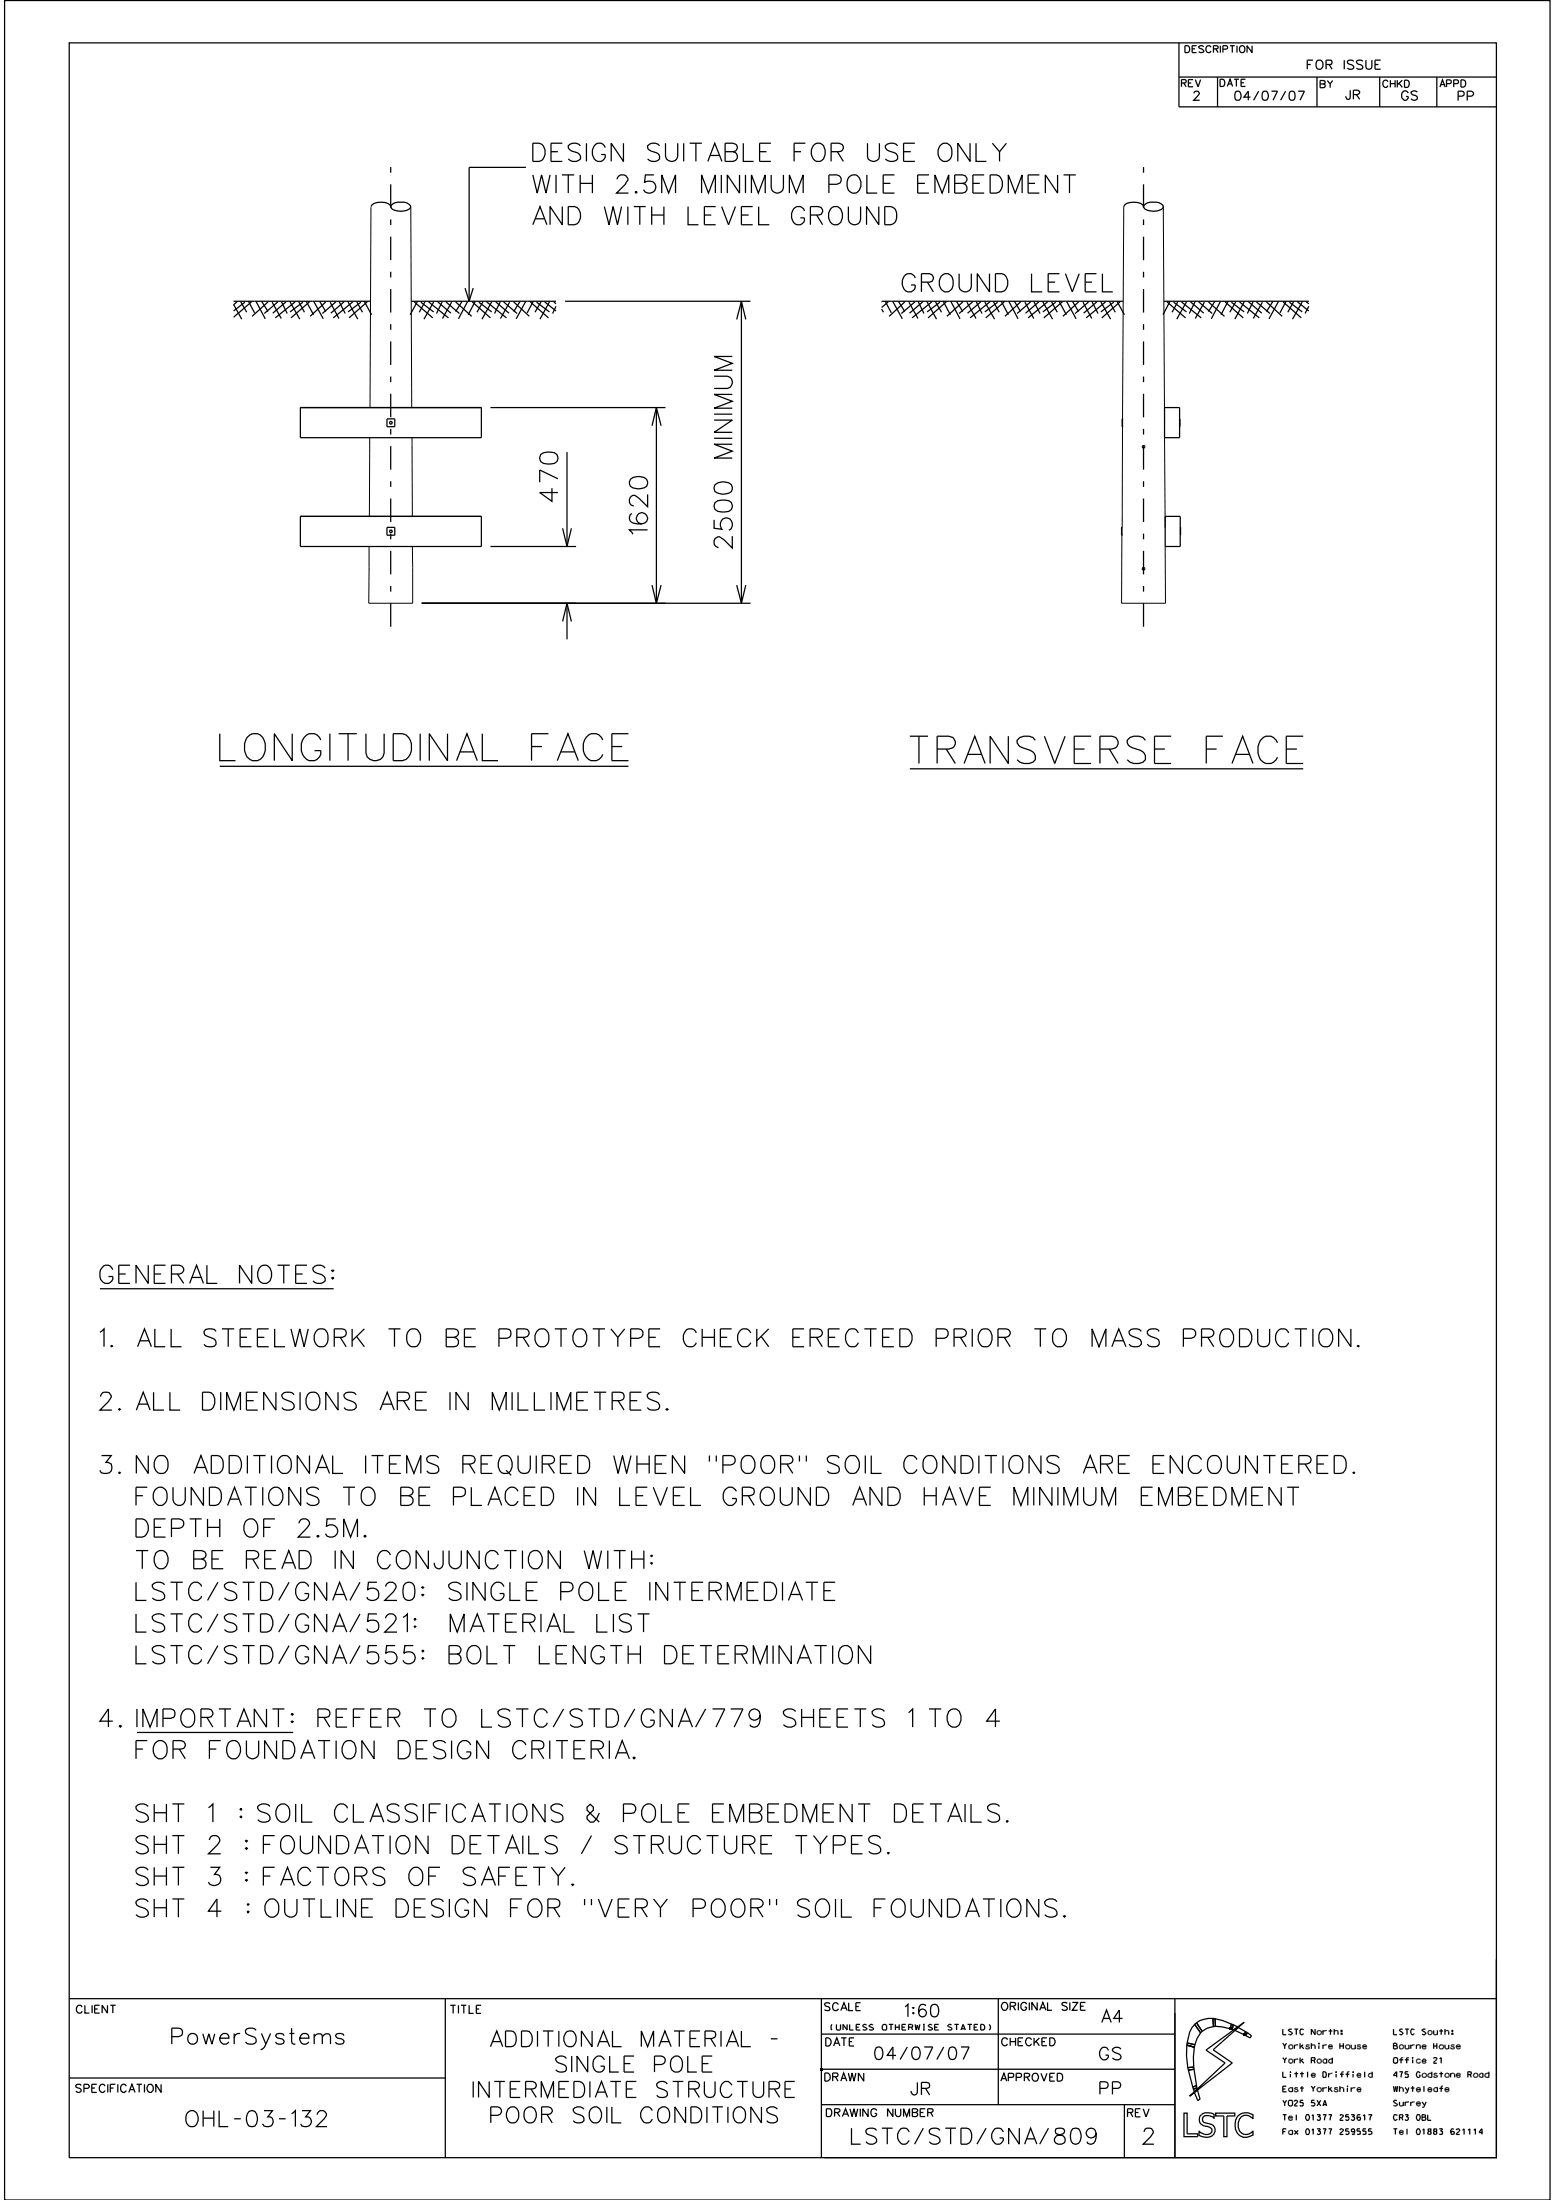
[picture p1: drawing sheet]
<svg xmlns="http://www.w3.org/2000/svg" width="210mm" height="297mm" viewBox="0 0 210 297" stroke-linecap="round" stroke-linejoin="round" font-family="sans-serif">
<g fill="none" stroke="#000" stroke-width=".17">
<path d="M.6 .1h208.6v296.9h-208.6zM9.3 5.8h192.7v285.5h-192.7zM159.1 10.4h42.9M159.1 5.8v8.6h42.9M164.3 10.4v4M177.7 10.4v4M186.2 10.4v4M193.9 10.4v4M196.8 13l.7-.1 .1-.2v-.3l-.3-.1h-.5v1.3M198 13h.6a.34 .34 0 0 0 .2-.6l-.2-.1h-.6v1.3M50.1 27.9a1.86 1.86 0 0 1 2.5-.2l.1 .2M52.8 27.7a1.97 1.97 0 0 1 2.3-.2l.3 .4a1.5 1.5 0 0 1-1.7 .6 .88 .88 0 0 1-1-.6z"/>
<path d="M62.8 38.9l.5 1.8M63.9 38.9l-.6 1.8M71 22.6h-7.7v18.1M151.7 27.9a1.2 1.2 0 0 1 1.3-.6 1.18 1.18 0 0 1 1.3 .6M154.4 27.7a1.97 1.97 0 0 1 2.3-.2l.3 .2v.2a.87 .87 0 0 1-.9 .6 1.5 1.5 0 0 1-1.8-.6zM31.5 40.7h18.5M31.5 41.1l1.1 2M32 40.8l-.5 .3M32.5 40.8l.8 1.4M33 40.8l-1.5 1.2M33.6 40.7l.8 1.5M33.9 40.8l-2.4 2"/>
<path d="M34.6 40.7l1.2 2.3M35.3 40.7l.9 1.4M36.2 40.8l-2.2 1.9M36.7 40.8l1.3 2.2M37.5 40.8l-1.8 1.5M38 40.8l.8 1.5M38.6 40.8l-1.8 1.5M39.1 40.8l1.4 2.3M39.8 40.8l-2.6 2.1M40.3 40.8l.8 1.4M40.5 55h24.5v4.1h-24.5zM40.9 40.8l-1.8 1.3"/>
<path d="M41.3 40.7l1 1.8M41.8 40.8l-2.5 2.1M42.4 40.7l1.2 2.3M43.2 40.7l.8 1.4M44 40.8l-2.1 1.9M44.6 40.8l1.1 2.2M45.3 40.8l-1.8 1.5M45.8 40.8l.8 1.5M46.4 40.8l-1.8 1.5M47 40.8l1.3 2.3M47.6 40.8l-2.6 2.1M48.2 40.8l.7 1.4"/>
<path d="M48.7 40.8l-1.7 1.3M49.2 40.7l.9 1.8M49.6 40.8l-2.5 2.1M52.2 56.5h1.1v1.1h-1.1zM55.5 40.7h19.5M55.9 40.8l2.5 2.1M56.3 40.7l-.9 1.8M56.8 40.8l1.7 1.3M57.3 40.8l-.7 1.4M57.9 40.8l2.6 2.1M58.5 40.8l-1.3 2.3M59.1 40.8l1.8 1.5"/>
<path d="M59.7 40.8l-.8 1.5M60.2 40.8l1.8 1.5M60.9 40.8l-1.2 2.2M61.5 40.8l2.2 1.9M62.3 40.7l-.8 1.4M63.1 40.7l-1.2 2.3M63.7 40.8l2.5 2.1M64.1 40.7l-.9 1.8M64.6 40.8l1.8 1.3M65.2 40.8l-.8 1.4M65.7 40.8l2.7 2.1M66.2 55h23.6"/>
<path d="M66.4 40.8l-1.3 2.3M66.9 40.8l1.8 1.5M67.5 40.8l-.8 1.5M68 40.8l1.8 1.5M68.8 40.8l-1.3 2.2M69.3 40.8l2.1 1.9M70.2 40.7l-.9 1.4M70.9 40.7l-1.2 2.3M71.6 40.8l2.4 2.1M72 40.7l-.9 1.5M72.4 40.8l1.8 1.3M73 40.8l-.8 1.4"/>
<path d="M73.5 40.8l1.5 1.2M74.2 40.8l-1.3 2.3M74.7 40.8l.3 .2M75 41.3l-.4 1M76.3 40.7h25M88 57.5l.6-2.5 .6 2.5M88.6 55v26.4M96.4 56.7h2.4l-2.4 1.7h2.4M96.4 50.8h1.8a.84 .84 0 0 1 .6 .8 .84 .84 0 0 1-.6 .8h-1.8M96.4 59.2h2.4M96.4 55.9h2.4M98.8 60h-2.4l2.4 .9-2.4 .9h2.4"/>
<path d="M98.8 53.2h-2.4l2.4 1-2.4 .9h2.4M98.8 48.1h-2.4l2.4 1-2.4 .9h2.4M99.4 43.1l.7-2.4 .6 2.4M100.1 40.7v40.7M119 40.7h32.6M119 41.7l.2 .5M119 40.8h.1M119.5 40.7l.8 1.5M119.9 40.8l-.9 .7M120.5 40.7l1.3 2.3M121.3 40.7l.8 1.4M122.1 40.8l-2.1 1.9"/>
<path d="M122.7 40.8l1.2 2.2M123.5 40.8l-1.8 1.5M123.9 40.8l.8 1.5M124.5 40.8l-1.7 1.5M125.1 40.8l1.3 2.3M125.8 40.8l-2.7 2.1M126.3 40.8l.8 1.4M126.9 40.8l-1.8 1.3M127.3 40.7l1 1.8M127.7 40.8l-2.5 2.1M128.3 40.7l1.3 2.3M129.1 40.7l.8 1.4"/>
<path d="M129.9 40.8l-2.1 1.9M130.5 40.8l1.2 2.2M131.3 40.8l-1.9 1.5M131.8 40.8l.7 1.5M132.4 40.8l-1.8 1.5M132.9 40.8l1.3 2.3M133.6 40.8l-2.7 2.1M134.1 40.8l.8 1.4M134.6 40.8l-1.7 1.3M135.2 40.7l.9 1.8M135.5 40.8l-2.5 2.1M136.2 40.7l1.2 2.3"/>
<path d="M136.9 40.7l.8 1.4M137.7 40.8l-2.1 1.9M138.3 40.8l1.2 2.2M139.1 40.8l-1.8 1.5M139.6 40.8l.8 1.5M140.2 40.8l-1.8 1.5M140.7 40.8l1.4 2.3M141.4 40.8l-2.6 2.1M141.9 40.8l.8 1.4M142.5 40.8l-1.8 1.3M142.9 40.7l1 1.8M143.4 40.8l-2.5 2.1"/>
<path d="M144 40.7l1.2 2.3M144.8 40.7l.8 1.4M145.6 40.8l-2.1 1.9M146.2 40.8l1.1 2.2M146.9 40.8l-1.8 1.5M147.4 40.8l.8 1.5M148 40.8l-1.8 1.5M148.6 40.8l1.3 2.3M149.2 40.8l-2.6 2.1M149.8 40.8l.7 1.4M150.3 40.8l-1.7 1.3M150.8 40.7l.9 1.8"/>
<path d="M151.2 40.8l-2.5 2.1M151.5 56.5v1.1M151.6 56.5h-.1v1.1h.1M157.1 40.7h19.5M157.2 55h2v4.1h-2zM157.5 40.8l2.5 2.1M157.9 40.7l-.9 1.8M158.4 40.8l1.7 1.3M158.9 40.8l-.7 1.4M159.2 56.5v1.1M159.5 40.8l2.6 2.1M160.1 40.8l-1.3 2.3"/>
<path d="M160.7 40.8l1.8 1.5M161.3 40.8l-.8 1.5M161.8 40.8l1.8 1.5M162.5 40.8l-1.2 2.2M163.1 40.8l2.2 1.9M163.9 40.7l-.8 1.4M164.7 40.7l-1.2 2.3M165.3 40.8l2.5 2.1M165.7 40.7l-.9 1.8M166.2 40.8l1.7 1.3M166.8 40.8l-.8 1.4M167.3 40.8l2.7 2.1"/>
<path d="M167.9 40.8l-1.2 2.3M168.5 40.8l1.8 1.5M169.1 40.8l-.8 1.5M169.6 40.8l1.8 1.5M170.4 40.8l-1.3 2.2M170.9 40.8l2.1 1.9M171.8 40.7l-.9 1.4M172.5 40.7l-1.2 2.3M173.2 40.8l2.4 2.1M173.6 40.7l-.9 1.5M174 40.8l1.8 1.3M174.6 40.8l-.8 1.4"/>
<path d="M175.1 40.8l1.5 1.2M175.8 40.8l-1.4 2.3M176.3 40.8l.3 .2M176.6 41.3l-.5 1M40.5 69.7h24.5v4.1h-24.5zM52.2 71.2h1.1v1.1h-1.1zM66.2 73.8h11.6M73 61.4a1.92 1.92 0 0 1 2.2 0 .8 .8 0 0 1-.4 1.2 2.21 2.21 0 0 1-1.8-.3l-.2-.3zM74.5 65.9v1.8l-1.7-1.2h2.5M75.3 64.6l-2.5-1.2v1.7M75.9 71.3l.6 2.5 .6-2.5M76.5 61v12.8"/>
<path d="M85.1 64.7a1.75 1.75 0 0 1 2.2 0 .77 .77 0 0 1-.4 1.2 2.01 2.01 0 0 1-1.8-.3l-.2-.3zM85.3 69.3a.7 .7 0 0 0-.4 .7 .7 .7 0 0 0 .5 .6 1.74 1.74 0 0 0 1.9-.2 .76 .76 0 0 0-.4-1.1 .76 .76 0 0 0-1 .5 .76 .76 0 0 0 .7 .9M87.4 71.5h-2.5l.5 .6M87.4 66.7v1.7l-1.5-1.4a.57 .57 0 0 0-1 .4v.4a.56 .56 0 0 0 .6 .5M88 79l.6 2.4 .6-2.4M96.4 70.2v1.1l1 .1a.86 .86 0 0 1 .1-1.2 .86 .86 0 0 1 1.2 .1 .87 .87 0 0 1-.3 1.3M96.5 67.8a1.92 1.92 0 0 1 2.2 0 .8 .8 0 0 1-.3 1.2 2.21 2.21 0 0 1-1.9-.2l-.1-.4zM96.5 65.4a1.75 1.75 0 0 1 2.2 0 .75 .75 0 0 1-.3 1.2 2.01 2.01 0 0 1-1.9-.2l-.1-.4zM98.8 72.4v1.6l-1.1-1.2-.6-.3a.81 .81 0 0 0-.7 .5v.4a.7 .7 0 0 0 .6 .5M99.4 79l.7 2.4 .6-2.4M151.4 71.2v1.1M151.5 71.2h-.1v1.1h.1"/>
<path d="M157.3 69.7h2v4.1h-2zM159.3 71.2v1.1M56.9 81.4h44.4M75.9 83.9l.6-2.5 .6 2.5M76.5 81.4v4.9M29.7 103.5h55.1M122.8 103.8h53.1M13.5 174h31.5M52.1 214.2a.7 .7 0 0 1 .4-.6h.5a.62 .62 0 0 1 .3 .9l-.2 .4-1.2 1.2h1.7M54.4 218.3l.6-.4v2.4M54.7 213.7a.8 .8 0 0 1 1.2 .4l.1 .6-.1 .9a.78 .78 0 0 1-.7 .5 .78 .78 0 0 1-.7-.5l-.1-.9 .1-.6zM18.5 233.9h21.1"/>
<path d="M53.3 222.2h-1.1l-.1 1a.86 .86 0 0 1 1.2 0 .86 .86 0 0 1-.1 1.3 .87 .87 0 0 1-1.3-.4M9.3 269.8h192.7M60.1 269.8v21.5M110.9 279.3h47.7M110.9 274.6h47.7M110.9 269.8v21.5M134.7 269.8v14.3M158.6 269.8v21.5M160.2 276.1l-.1 1.4 .2 1.6M160.2 276.1l1 .3M160.2 276.1h.1M160.2 275.8v.3"/>
<path d="M160.2 275.8h.1M160.2 275.8l1.1 .2M160.3 279.1l.1 .4M160.4 279.5h.1M160.4 279.5l.6 2.3M161.1 279.1h.1M161.1 279.1h-.8M161.1 279.1v.2M161.1 279.3h.1M161.1 279.3l-.7 .2M161.1 279.3l.4 2.2M161.2 276.4l-.1 1.3v1.4"/>
<path d="M161.2 273.3l-.3 .5-.3 .6-.4 1.4M161.2 273.3l.8 1.1M161.2 273.3h.1M161.3 276l-.1 .4M161.5 273.1l-.3 .2M161.5 273.1h.1M161.5 273.1l.7 1.1M162 274.4l-.4 .8-.3 .8M162 274.4h.1M162.2 274.2h.1M162.2 274.2l-.2 .2M162.8 276.8l5.1-3.8-4.2 3.7 2.6 1.8-5.7 4.5 4.7-4.5z"/>
<path d="M163.7 272.5a3.4 3.4 0 0 0-2.2 .6M163.7 272.5l.1 1.1M163.7 272.5h.1M163.7 272.5h.3M163.8 273.6l-.9 .2-.7 .4M163.8 273.6h.1M164 272.5l1 .3 1.2 .5M164 272.5h.1M164 272.5v1M164 273.5l1 .1 1.1 .3M164 273.5h.1M164 273.5l-.2 .1"/>
<path d="M166.1 273.9h.1M166.1 273.9l.2 .1M166.2 273.3h.1M166.2 273.3l-.1 .6M166.2 273.3h.2M166.3 274h.1M166.4 273.3l-.1 .7M166.4 273.3h.1M166.4 273.3l.6 .3-.5 .5-.2-.1M167.9 274.7h.1M167.9 274.7l.2 .1M168.1 274.3l-1-.6-.4 .4 1.2 .6"/>
<path d="M168.1 274.3h.1M168.1 274.3l-.2 .4M168.1 274.3l.2 .1M168.1 274.8l.6 .3M168.3 274.4l-.2 .4M168.3 274.4l.6 .4M168.7 275.1h.1M168.9 274.8h.1M168.9 274.8l-.2 .3M202 264.5v26.8h-90.7M9.3 280.5h50.8M110.9 284.1h47.7"/>
<path d="M151.7 284.1v7.2M161 281.8h.1M161 281.8l.1 .3M161.1 282.1h.1M161.5 281.5h.1M161.5 281.5l-.5 .3M161.5 281.5v.3M161.5 281.8h.1M161.5 281.8l-.4 .3M161.5 281.8l.1 .2-.4 .4-.1-.3M161.7 283.6h.1M162 283.4l-.4-1.3-.4 .4 .5 1.1"/>
<path d="M162 283.4l-.3 .2M162 283.4h.1"/>
<circle cx="52.7" cy="57.1" r=".19"/>
<circle cx="52.7" cy="71.7" r=".19"/>
</g>
<g fill="#000">
<path d="M110.7 279.2h.3v.3h-.3z" fill-rule="evenodd"/>
<path d="M165.9 273.7h.3v.3h-.3z" fill-rule="evenodd"/>
<path d="M167.8 274.5h.3v.3h-.3z" fill-rule="evenodd"/>
</g>
<path d="M52.7 84.6v-63.4M154.3 84.6v-63.4" fill="none" stroke="#000" stroke-width=".17" stroke-dasharray="3.2 1.6 .8 1.6" stroke-linecap="butt"/>
<g fill="none" stroke="#000" stroke-width=".13">
<path d="M50.1 28l-.2 27M55.4 28l.2 27M151.7 27.9l-.2 28.6M157 27.9l.2 28.7M49.9 59.1v10.6M55.6 59.1v1.2M151.5 57.6v13.6M157.2 59.1l.1 12.1M49.8 76.7v4.7h5.9v-4.4M49.8 73.8v2.9M49.8 76.7h.1M55.6 60.3v.2"/>
<path d="M55.6 60.2v.1M55.6 60.5h.1M55.6 60.5l.1 9.2M55.7 73.8v2.9M55.7 76.7v.3M55.7 76.7h.1M55.7 77h.1M151.4 72.3v9.1h5.9v-7.6"/>
<circle cx="154.3" cy="60.3" r=".18"/>
<circle cx="154.3" cy="76.8" r=".18"/>
</g>
<g font-size="3.7">
<text x="29.7" y="102.7">LONGITUDINAL FACE</text>
<text x="122.8" y="103.1">TRANSVERSE FACE</text>
</g>
<text font-size="3.2" x="159.5" y="288.5">LSTC</text>
<g font-size="2.4">
<text x="71.9" y="21.8">DESIGN SUITABLE FOR USE ONLY</text>
<text x="71.9" y="26.1">WITH 2.5M MINIMUM POLE EMBEDMENT</text>
<text x="71.9" y="30.3">AND WITH LEVEL GROUND</text>
<text x="121.8" y="39.4">GROUND LEVEL</text>
<text x="13.5" y="173.3">GENERAL NOTES:</text>
<text x="13.5" y="181.8">1.</text>
<text x="18.6" y="181.8">ALL STEELWORK TO BE PROTOTYPE CHECK ERECTED PRIOR TO MASS PRODUCTION.</text>
<text x="13.5" y="190.4">2. ALL DIMENSIONS ARE IN MILLIMETRES.</text>
<text x="13.5" y="198.9">3. NO ADDITIONAL ITEMS REQUIRED WHEN &quot;POOR&quot; SOIL CONDITIONS ARE ENCOUNTERED.</text>
<text x="15.5" y="203.2">FOUNDATIONS TO BE PLACED IN LEVEL GROUND AND HAVE MINIMUM EMBEDMENT</text>
<text x="15.8" y="207.5">DEPTH OF 2.5M.</text>
<text x="15.6" y="211.8">TO BE READ IN CONJUNCTION WITH:</text>
<text x="15.5" y="216">LSTC/STD/GNA/520:</text>
<text x="15.6" y="220.3">LSTC/STD/GNA/521:</text>
<text x="55.1" y="216">SINGLE POLE INTERMEDIATE</text>
<text x="56.5" y="220.3">MATERIAL LIST</text>
<text x="15.5" y="224.6">LSTC/STD/GNA/555:</text>
<text x="54.7" y="224.6">BOLT LENGTH DETERMINATION</text>
<text x="13.5" y="233.2">4.</text>
<text x="18.5" y="233.2">IMPORTANT:</text>
<text x="41.6" y="233.2">REFER TO LSTC/STD/GNA/779 SHEETS 1 TO 4</text>
<text x="15.5" y="237.4">FOR FOUNDATION DESIGN CRITERIA.</text>
<text x="15.5" y="246">SHT 1</text>
<text x="28.2" y="246">: SOIL CLASSIFICATIONS &amp; POLE EMBEDMENT DETAILS.</text>
<text x="15.6" y="250.3">SHT 2 : FOUNDATION DETAILS / STRUCTURE TYPES.</text>
<text x="15.7" y="254.5">SHT 3 : FACTORS OF SAFETY.</text>
<text x="15.6" y="258.8">SHT 4 : OUTLINE DESIGN FOR &quot;VERY POOR&quot; SOIL FOUNDATIONS.</text>
</g>
<g font-size="2.2">
<text x="23.2" y="276">PowerSystems</text>
<text x="66.2" y="276.3">ADDITIONAL MATERIAL -</text>
<text x="75" y="279.7">SINGLE POLE</text>
<text x="25.1" y="287.1">OHL-03-132</text>
<text x="63.9" y="283.2">INTERMEDIATE STRUCTURE</text>
<text x="66.2" y="286.6">POOR SOIL CONDITIONS</text>
<text x="114.9" y="289.5">LSTC/STD/GNA/809</text>
<text x="154.3" y="289.5">2</text>
</g>
<g font-size="1.7">
<text x="122.2" y="272.3">1:60</text>
<text x="148.7" y="273.1">A4</text>
<text x="118.1" y="278">04/07/07</text>
<text x="148.4" y="278.1">GS</text>
<text x="123" y="282.8">JR</text>
<text x="148.5" y="282.7">PP</text>
</g>
<g font-size="1.2">
<text x="176.4" y="9.4">FOR ISSUE</text>
<text x="161.1" y="13.5">2</text>
<text x="166.7" y="13.5">04/07/07</text>
<text x="181.7" y="13.4">JR</text>
<text x="189.2" y="13.5">GS</text>
</g>
<g font-size="1.1">
<text x="10.3" y="271.8">CLIENT</text>
<text x="60.8" y="271.8">TITLE</text>
<text x="111.3" y="271.4">SCALE</text>
<text x="135.2" y="271.4">ORIGINAL SIZE</text>
<text x="111.3" y="280.9">DRAWN</text>
<text x="111.4" y="276.2">DATE</text>
<text x="135.1" y="281">APPROVED</text>
<text x="135.2" y="276.2">CHECKED</text>
<text x="10.2" y="282.5">SPECIFICATION</text>
<text x="111.6" y="285.7">DRAWING NUMBER</text>
<text x="152.2" y="285.8">REV</text>
</g>
<g font-size="1">
<text x="159.5" y="11.7">REV</text>
<text x="159.9" y="7.1">DESCRIPTION</text>
<text x="164.7" y="11.7">DATE</text>
<text x="178.2" y="11.8">BY</text>
<text x="186.7" y="11.8">CHKD</text>
<text x="194.3" y="11.7">APPD</text>
</g>
<g font-size=".8">
<text x="112" y="274.1">(UNLESS OTHERWISE STATED)</text>
<text x="173.2" y="274.7">LSTC North:</text>
<text x="188.1" y="274.7">LSTC South:</text>
<text x="173.2" y="276.6">Yorkshire House</text>
<text x="173.2" y="278.5">York Road</text>
<text x="173.2" y="280.5">Little Driffield</text>
<text x="188.1" y="276.6">Bourne House</text>
<text x="188.1" y="278.5">Office 21</text>
<text x="188.1" y="280.5">475 Godstone Road</text>
<text x="173.2" y="282.4">East Yorkshire</text>
<text x="173.2" y="284.3">YO25 5XA</text>
<text x="173.2" y="286.2">Tel 01377 253617</text>
<text x="188.1" y="282.4">Whyteleafe</text>
<text x="188.1" y="284.3">Surrey</text>
<text x="188.1" y="286.2">CR3 0BL</text>
<text x="173.2" y="288.2">Fax 01377 259555</text>
<text x="188.1" y="288.2">Tel 01883 621114</text>
</g>
</svg>
